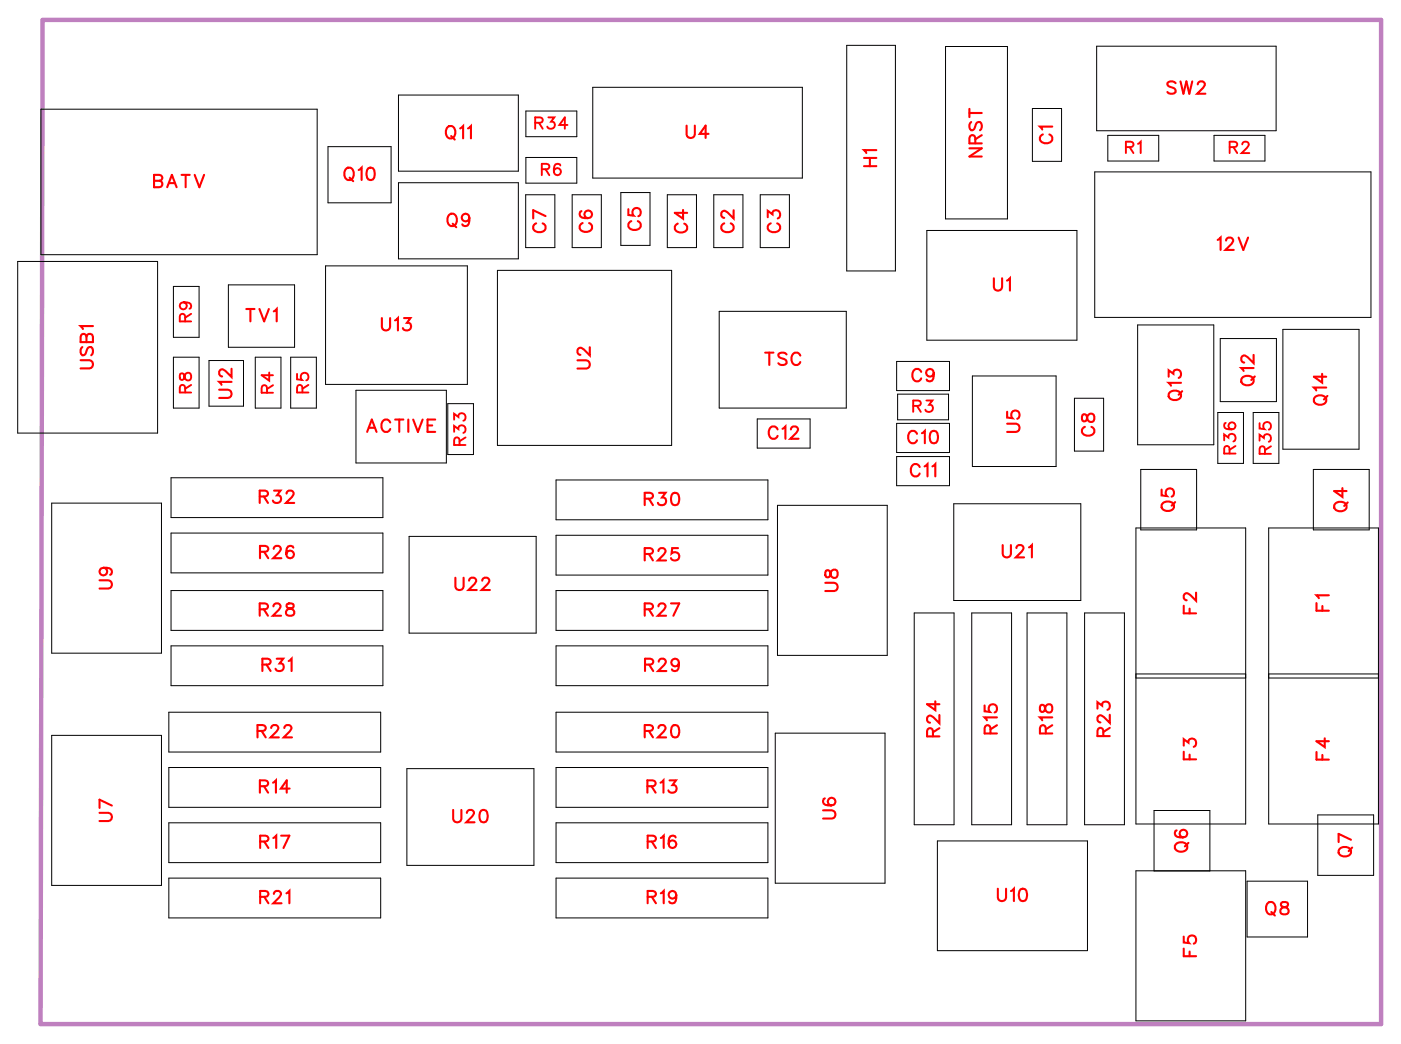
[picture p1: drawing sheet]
<svg xmlns="http://www.w3.org/2000/svg" width="80mm" height="60mm" viewBox="0 0 80 60" stroke-linecap="round" stroke-linejoin="round" font-family="sans-serif">
<path d="M2.4 1.1h76.9v57.7h-77z" fill="none" stroke="#bf80bf" stroke-width=".25"/>
<g fill="none" stroke="#000" stroke-width=".06">
<path d="M1 15h8v9.9h-8zM2.4 6.3h15.8v8.3h-15.8zM10 16.4h1.4v3h-1.4zM13.1 16.4h3.8v3.5h-3.8zM18.7 15.3h8.1v6.8h-8.1zM18.8 8.4h3.6v3.2h-3.6zM22.9 5.5h6.9v4.3h-6.9zM22.9 10.5h6.9v4.4h-6.9zM28.5 15.5h10v10.1h-10zM30.2 11.2h1.6v3h-1.6zM30.2 6.4h2.9v1.4h-2.9zM30.2 9h2.9v1.5h-2.9z"/>
<path d="M32.8 11.2h1.7v3h-1.7zM34 5h12.1v5.2h-12.1zM35.6 11.1h1.7v3h-1.7zM38.3 11.2h1.7v3h-1.7zM41 11.2h1.6v3h-1.6zM41.3 17.9h7.3v5.5h-7.3zM43.6 11.2h1.7v3h-1.7zM48.6 2.6h2.8v13h-2.8zM53.2 13.2h8.6v6.3h-8.6zM54.3 2.7h3.5v9.9h-3.5zM59.3 6.2h1.6v3.1h-1.6zM62.8 9.9h15.9v8.3h-15.9z"/>
<path d="M62.9 2.7h10.3v4.8h-10.3zM63.6 7.8h2.9v1.4h-2.9zM65.3 18.7h4.4v6.8h-4.4zM69.7 7.8h2.9v1.4h-2.9zM70 19.4h3.3v3.7h-3.3zM73.6 18.9h4.4v6.9h-4.4zM3 28.9h6.3v8.6h-6.3zM9.8 27.4h12.2v2.3h-12.2zM9.8 30.6h12.2v2.3h-12.2zM9.8 33.9h12.2v2.3h-12.2zM9.8 37.1h12.2v2.3h-12.2zM10 20.5h1.4v2.9h-1.4z"/>
<path d="M12 20.7h2v2.6h-2zM14.7 20.5h1.4v2.9h-1.4zM16.7 20.5h1.5v2.9h-1.5zM20.4 22.4h5.2v4.2h-5.2zM23.5 30.8h7.3v5.6h-7.3zM25.7 23.2h1.5v2.9h-1.5zM31.9 27.6h12.2v2.2h-12.2zM31.9 30.7h12.2v2.3h-12.2zM31.9 33.9h12.2v2.3h-12.2zM31.9 37.1h12.2v2.3h-12.2zM43.5 24.1h3v1.6h-3zM44.6 29h6.3v8.6h-6.3z"/>
<path d="M51.5 20.8h3v1.6h-3zM51.5 24.3h3v1.7h-3zM51.5 26.2h3v1.7h-3zM51.5 22.6h2.9v1.5h-2.9zM52.5 35.2h2.3v12.2h-2.3zM54.7 28.9h7.3v5.6h-7.3zM55.8 35.2h2.3v12.2h-2.3zM55.8 21.6h4.8v5.2h-4.8zM58.9 35.2h2.3v12.2h-2.3zM61.7 22.9h1.6v3h-1.6zM62.3 35.2h2.2v12.2h-2.2zM65.2 30.3h6.3v17h-6.3z"/>
<path d="M65.2 38.9h6.3M65.2 38.7h6.3M65.5 27h3.2v3.4h-3.2zM69.9 23.7h1.5v2.9h-1.5zM71.9 23.7h1.5v2.9h-1.5zM72.8 30.3h6.3v17h-6.3zM72.8 38.9h6.3M72.8 38.7h6.3M75.4 27h3.2v3.4h-3.2zM3 42.2h6.3v8.6h-6.3zM9.7 44.1h12.1v2.3h-12.1zM9.7 40.9h12.1v2.3h-12.1z"/>
<path d="M9.7 47.2h12.1v2.3h-12.1zM9.7 50.4h12.1v2.3h-12.1zM23.4 44.1h7.2v5.6h-7.2zM31.9 40.9h12.2v2.3h-12.2zM31.9 44.1h12.2v2.3h-12.2zM31.9 47.2h12.2v2.3h-12.2zM31.9 50.4h12.2v2.3h-12.2zM44.5 42.1h6.3v8.6h-6.3zM53.8 48.3h8.6v6.3h-8.6zM65.2 50h6.3v8.6h-6.3zM66.2 50v-3.5h3.2v3.5M71.6 50.6h3.4v3.2h-3.4z"/>
<path d="M75.6 46.8h3.2v3.5h-3.2z"/>
</g>
<g fill="none" stroke="#f00" stroke-width=".12">
<path d="M4.7 19.9l-.1 .2 .1 .3 .2-.1 .2-.4h.1l.1 .2-.1 .3M5 19.3l-.1-.1h-.2l-.1 .4h.7v-.3l-.1-.1h-.2v.4M5.3 18.7h-.7l.2 .2M8.8 10.4h.5v.2l-.2 .1h-.3v-.7l.5 .1v.1l-.2 .2M9.6 10.7l.3-.7 .2 .7M9.7 10.5h.3M10.4 10h.5M10.7 10v.7M11.2 10l.2 .7 .3-.7M14.1 17.7h.5M14.4 17.7v.8M14.9 17.7l.3 .8 .2-.8"/>
<path d="M15.7 17.9l.2-.2v.8M19.8 9.7h.1a.33 .33 0 0 1 .4 .3 .33 .33 0 0 1-.4 .3l-.1-.2zM20.1 10.2l.2 .2M20.6 9.8l.2-.2v.7M21.1 9.7l.1-.1a.37 .37 0 0 1 .3 .4 .37 .37 0 0 1-.3 .3 .45 .45 0 0 1-.1-.6zM21.9 18.3v.5l.2 .2 .3-.1v-.6M22.7 18.4l.1-.1v.7M23.2 18.3h.4l-.2 .2a.24 .24 0 0 1 .1 .4 .24 .24 0 0 1-.4-.1M25.7 7.3a.33 .33 0 0 1 .4 .3 .33 .33 0 0 1-.4 .3l-.1-.2zM25.7 12.4l.1-.1a.33 .33 0 0 1 .4 .3 .33 .33 0 0 1-.4 .3l-.1-.2zM25.9 7.8l.2 .2M26 12.8l.2 .2"/>
<path d="M26.4 7.4l.2-.2v.7M26.9 7.4l.1-.2v.7M26.9 12.5a.22 .22 0 0 1-.3 .2 .22 .22 0 0 1 0-.3 .22 .22 0 0 1 .3 0v.1a.34 .34 0 0 1-.2 .5l-.2-.1M30.8 12.8a.26 .26 0 0 0-.2 .3 .26 .26 0 0 0 .3 .2h.1a.26 .26 0 0 0 .3-.2 .26 .26 0 0 0-.2-.3M31.3 12.4l-.7-.3v.4M33.4 12.1l-.1 .1a.35 .35 0 0 0 .3 .4 .35 .35 0 0 0 .4-.3 .22 .22 0 0 0-.2-.2 .22 .22 0 0 0-.3 .2 .22 .22 0 0 0 .2 .2M33.4 12.8a.26 .26 0 0 0-.1 .3 .26 .26 0 0 0 .2 .2h.2a.26 .26 0 0 0 .3-.2 .26 .26 0 0 0-.2-.3M33.9 19.9v.5l-.4-.3-.2-.1-.2 .1v.1l.2 .2M36.1 12v.3l.3 .1a.25 .25 0 0 1 0-.4 .25 .25 0 0 1 .3 0 .25 .25 0 0 1-.1 .4M36.2 12.7a.26 .26 0 0 0-.1 .3 .26 .26 0 0 0 .2 .2h.2a.26 .26 0 0 0 .3-.2 .26 .26 0 0 0-.2-.3M38.9 12.8a.26 .26 0 0 0-.2 .3 .26 .26 0 0 0 .3 .2h.2a.26 .26 0 0 0 .2-.2 .26 .26 0 0 0-.1-.3M39.2 12.1v.5l-.5-.4h.7"/>
<path d="M39.4 7.2v.5l.2 .2 .2-.1 .1-.6M40.7 7.7h-.5l.3-.5v.7M41.6 12.8a.26 .26 0 0 0-.2 .3 .26 .26 0 0 0 .3 .2h.1a.26 .26 0 0 0 .3-.2 .26 .26 0 0 0-.2-.3M42.1 12.1v.4l-.3-.3-.3-.1-.1 .1v.2l.2 .1M44.1 12.5v-.4l.2 .2a.24 .24 0 0 1 .4-.2 .24 .24 0 0 1-.1 .4M44.2 12.8a.26 .26 0 0 0-.1 .3 .26 .26 0 0 0 .2 .2h.2a.26 .26 0 0 0 .3-.2 .26 .26 0 0 0-.2-.3M49.6 9.5h.7M49.6 9.1h.7M49.9 9.1v.4M50.3 8.6h-.7l.1 .2M55.6 8.5h.7l-.7 .5h.7M55.6 6.5h.7"/>
<path d="M55.6 6.3v.4M55.7 7l-.1 .2 .1 .3 .2-.1 .2-.4h.2v.2v.3M56 8.2l-.1-.4h-.2l-.1 .4h.7M56.3 7.8l-.3 .2M57 16v.5l.2 .2 .3-.1v-.6M57.8 16.1l.2-.1v.7M59.9 7.7a.26 .26 0 0 0-.2 .3 .26 .26 0 0 0 .3 .2h.1a.26 .26 0 0 0 .3-.2 .26 .26 0 0 0-.2-.3M60.4 7.3h-.7l.1 .1M67.5 4.8l-.2-.1-.3 .1 .1 .1 .3 .2 .1 .2-.2 .1-.3-.1M67.8 4.7l.1 .7 .2-.7 .2 .7 .1-.7M68.7 4.8l.2-.1h.1l.2 .1-.1 .2-.4 .4h.5M69.9 13.8l.2-.2v.8"/>
<path d="M70.4 13.8l.1-.2h.1l.2 .2-.1 .2-.4 .4h.5M71.1 13.6l.3 .8 .2-.8M4.6 20.7h.5l.2 .2-.1 .2-.6 .1M5.7 33.3h.5l.2 .2-.1 .3h-.6M5.9 32.6a.22 .22 0 0 1 .2 .3 .22 .22 0 0 1-.3 .1 .22 .22 0 0 1 0-.4h.1a.34 .34 0 0 1 .5 .3l-.1 .1M12.6 22.4h.5l.2 .2-.1 .2h-.6M13.3 21.9h-.7l.1 .2M13.3 21.2v.4l-.3-.3-.3-.1-.1 .1v.2l.2 .1M14.9 35h.4l.1-.2-.2-.2h-.3v.8M14.9 28.5h.4l.1-.2-.2-.1h-.3v.7M14.9 31.7l.4-.1 .1-.1-.2-.2h-.3v.8M15.1 38.2l.4-.1v-.1l-.1-.2h-.3v.7"/>
<path d="M15.1 35l.3 .4M15.1 28.5l.3 .4M15.2 31.7l.2 .4M15.3 38.2l.2 .3M15.7 34.8l.1-.2h.2l.1 .2-.1 .2-.3 .4h.4M15.7 31.5l.1-.2h.2l.1 .2-.1 .2-.3 .4h.5M15.7 28.2h.4l-.2 .2a.24 .24 0 0 1 .2 .4 .24 .24 0 0 1-.4-.1M15.9 37.8h.4l-.3 .3a.24 .24 0 0 1 .2 .4 .24 .24 0 0 1-.4-.1M16.4 28.3l.2-.1h.1l.2 .1-.1 .2-.4 .4h.5M16.5 34.7v.2l.3 .1 .1 .1a.24 .24 0 0 1-.2 .3 .24 .24 0 0 1-.3-.3l.5-.3-.1-.1zM16.6 38l.1-.2v.7M16.8 31.4a.35 .35 0 0 0-.4 .2 .35 .35 0 0 0 .2 .5 .22 .22 0 0 0 .3-.3 .22 .22 0 0 0-.2-.2 .22 .22 0 0 0-.3 .2"/>
<path d="M21.1 24.8l.2-.7 .3 .7M21.2 24.6h.3M22.4 24.3a.26 .26 0 0 0-.3-.2 .26 .26 0 0 0-.2 .3v.1a.26 .26 0 0 0 .2 .3 .26 .26 0 0 0 .3-.2M22.7 24.1h.5M22.9 24.1v.7M23.4 24.1v.7M23.7 24.1l.3 .7 .3-.7M24.5 24.4h.3M25 24.1h-.5v.7h.5M26.1 33.2v.5l.2 .2 .3-.1v-.6M26.9 33.3l.2-.1h.1l.1 .1-.1 .2-.3 .4h.5M27.7 33.3l.1-.1h.2l.1 .1-.1 .2-.4 .4h.5"/>
<path d="M33.1 20.7h.6l.2 .2-.1 .2-.7 .1M37 31.8h.4l.1-.2-.2-.1h-.3v.7M37 35h.4l.1-.2-.2-.2h-.3v.8M37 28.6h.4l.1-.2-.2-.1h-.3v.7M37 38.2l.4-.1 .1-.1-.2-.2h-.3v.7M37.2 31.8l.3 .4M37.2 35l.3 .4M37.2 28.6l.3 .4M37.3 38.2l.2 .3M37.8 31.6l.1-.1h.2l.1 .1-.1 .2-.3 .4h.4M37.8 34.8l.1-.2h.2l.1 .2-.1 .2-.3 .4h.4M37.8 38l.1-.2h.2l.1 .2-.1 .2-.3 .3h.4"/>
<path d="M37.8 28.3h.4l-.2 .3a.24 .24 0 0 1 .2 .3 .24 .24 0 0 1-.4 0M38.5 34.6h.5l-.4 .8M38.6 28.3h.1a.37 .37 0 0 1 .3 .4 .37 .37 0 0 1-.3 .3 .45 .45 0 0 1-.1-.7zM38.9 31.5h-.3l-.1 .3a.25 .25 0 0 1 .4 0 .25 .25 0 0 1 0 .3 .25 .25 0 0 1-.4-.1M39 38.1a.22 .22 0 0 1-.3 .1 .22 .22 0 0 1-.1-.3 .22 .22 0 0 1 .3 0l.1 .2a.34 .34 0 0 1-.3 .4l-.1-.1M43.9 20.2h.5M44.2 20.2v.8M44.6 24.7a.26 .26 0 0 0-.3-.2 .26 .26 0 0 0-.2 .3v.1a.26 .26 0 0 0 .2 .3 .26 .26 0 0 0 .3-.2M44.9 24.6l.2-.1v.7M45.1 20.3l-.1-.1-.3 .1v.2l.4 .3v.1l-.1 .1-.3-.1M45.4 24.7l.1-.2h.2l.1 .1-.1 .3-.3 .3h.4M45.9 20.4a.26 .26 0 0 0-.3-.2 .26 .26 0 0 0-.2 .3v.2a.26 .26 0 0 0 .2 .3 .26 .26 0 0 0 .3-.2"/>
<path d="M47.4 33.5h.5l.2 .2-.1 .2h-.6M47.4 32.8v.3h.1l.3-.4a.24 .24 0 0 1 .3 .2 .24 .24 0 0 1-.3 .3l-.1-.1-.1-.3zM52.6 24.9a.26 .26 0 0 0-.3-.2 .26 .26 0 0 0-.2 .3v.2a.26 .26 0 0 0 .2 .3 .26 .26 0 0 0 .3-.2M52.8 26.8a.26 .26 0 0 0-.3-.2 .26 .26 0 0 0-.2 .3v.2a.26 .26 0 0 0 .2 .3 .26 .26 0 0 0 .3-.2M52.9 21.4a.26 .26 0 0 0-.3-.2 .26 .26 0 0 0-.2 .3v.1a.26 .26 0 0 0 .2 .3 .26 .26 0 0 0 .3-.2M52.9 24.9l.2-.2v.7M53.1 26.8l.1-.2v.8M53.5 24.8l.1-.1a.37 .37 0 0 1 .2 .4 .37 .37 0 0 1-.2 .3 .45 .45 0 0 1-.1-.6zM53.5 26.8l.2-.2v.8M53.6 21.4a.22 .22 0 0 1-.3 .2 .22 .22 0 0 1-.1-.3 .22 .22 0 0 1 .4 0v.1a.34 .34 0 0 1-.3 .5l-.1-.1M57.6 31.3v.5l.2 .2 .2-.1v-.6M57.8 24.3h.5l.2 .2-.1 .3h-.6"/>
<path d="M57.8 23.6v.4h.3a.25 .25 0 0 1 0-.4 .25 .25 0 0 1 .4 .1 .25 .25 0 0 1-.1 .3M58.3 31.5l.2-.2h.1l.1 .1-.1 .3-.3 .3h.5M59.1 31.4l.1-.1v.7M62.1 23.8v.4h.2l.3-.4a.24 .24 0 0 1 .2 .2 .24 .24 0 0 1-.2 .2l-.2-.1-.1-.3zM62.3 24.5a.26 .26 0 0 0-.2 .3 .26 .26 0 0 0 .3 .2h.1a.26 .26 0 0 0 .3-.2 .26 .26 0 0 0-.2-.3M66.7 28.1v.3l.3 .1a.25 .25 0 0 1 0-.4 .25 .25 0 0 1 .3 0 .25 .25 0 0 1-.1 .4M66.8 28.9a.35 .35 0 0 1 .4-.1 .35 .35 0 0 1 .1 .4 .33 .33 0 0 1-.4 .1 .33 .33 0 0 1-.1-.4zM67.1 21.6v-.3l.2 .2a.24 .24 0 0 1 .4-.2 .24 .24 0 0 1-.1 .4M67.2 22.5a.35 .35 0 0 1 .4-.1 .35 .35 0 0 1 .2 .4 .33 .33 0 0 1-.5 .2 .33 .33 0 0 1-.1-.5zM67.4 28.8l-.2 .2M67.8 22h-.7l.1 .1M67.9 22.5l-.3 .2"/>
<path d="M67.9 34.8v.4h.8M68.3 34.9v.3M68.7 34v.5l-.4-.3-.2-.1-.2 .1v.1l.2 .2M71.3 21.6a.35 .35 0 0 1 .5 0 .35 .35 0 0 1 .1 .4 .33 .33 0 0 1-.4 .1 .33 .33 0 0 1-.2-.5zM72 21.1h-.8l.2 .2M72 20.4v.5l-.4-.4-.2-.1-.2 .1v.2l.2 .1M72 21.6l-.2 .2M75.5 22.8a.35 .35 0 0 1 .4-.1 .35 .35 0 0 1 .2 .4 .33 .33 0 0 1-.5 .1 .33 .33 0 0 1-.1-.4zM75.6 34.6v.5h.7M75.9 21.5v.5l-.5-.4h.7M75.9 34.8v.3M76.1 22.3h-.7l.1 .1"/>
<path d="M76.2 22.7l-.2 .2M76.3 34.2h-.7l.1 .1M76.7 28.9a.35 .35 0 0 1 .4-.1 .35 .35 0 0 1 .2 .4 .33 .33 0 0 1-.5 .1 .33 .33 0 0 1-.1-.4zM77.1 28v.5l-.5-.3h.7M77.4 28.8l-.2 .3M5.7 46.7h.5l.2 .2-.1 .2h-.6M6.4 46.3l-.7-.4v.5M14.8 42l.4-.1 .1-.1-.2-.2h-.3v.7M14.9 45.1h.4l.1-.2-.2-.1h-.3v.7M14.9 48.3h.4l.1-.2-.2-.1h-.3v.7M14.9 51.5h.4l.1-.2-.2-.1h-.3v.7M15 42l.3 .3"/>
<path d="M15.2 45.1l.2 .4M15.2 48.3l.2 .4M15.2 51.5l.2 .4M15.6 41.8l.1-.2h.1l.2 .2-.1 .2-.4 .3h.5M15.7 44.9l.1-.1v.7M15.7 48.1l.2-.1v.7M15.7 51.3l.2-.1h.1l.1 .1-.1 .2-.3 .4h.5M16.1 48h.5l-.3 .7M16.3 41.8l.2-.2h.1l.1 .2-.1 .2-.3 .3h.5M16.4 51.3l.2-.1v.7M16.6 45.3h-.5l.4-.5v.7M26 46.5v.5l.2 .2 .2-.1 .1-.6"/>
<path d="M26.8 46.7l.1-.2h.2l.1 .1-.1 .3-.3 .3h.4M27.6 46.5h.1a.37 .37 0 0 1 .3 .4 .37 .37 0 0 1-.3 .3 .45 .45 0 0 1-.1-.7zM37 42l.4-.1 .1-.1-.2-.2h-.3v.7M37.2 45.1h.4v-.2l-.1-.1h-.3v.7M37.2 48.3h.4v-.2l-.1-.1h-.3v.7M37.2 51.5h.4v-.2l-.1-.1h-.3v.7M37.2 42l.3 .3M37.4 45.1l.2 .4M37.4 48.3l.2 .4M37.4 51.5l.2 .4M37.8 41.8l.1-.2h.2l.1 .2-.1 .2-.3 .3h.4M37.9 44.9l.2-.1v.7"/>
<path d="M37.9 48.1l.2-.1v.7M37.9 51.3l.2-.1v.7M38.4 44.8h.4l-.2 .3a.24 .24 0 0 1 .2 .4 .24 .24 0 0 1-.4-.1M38.6 41.7l.1-.1a.37 .37 0 0 1 .3 .4 .37 .37 0 0 1-.3 .3 .45 .45 0 0 1-.1-.6zM38.8 48.1l-.1-.1a.35 .35 0 0 0-.4 .3 .35 .35 0 0 0 .3 .4 .22 .22 0 0 0 .2-.2 .22 .22 0 0 0-.2-.2 .22 .22 0 0 0-.2 .2M38.8 51.4a.22 .22 0 0 1-.3 .2 .22 .22 0 0 1-.1-.4 .22 .22 0 0 1 .4 .1v.1a.34 .34 0 0 1-.3 .5l-.1-.1M47.2 46.5h.5l.2 .2v.3h-.7M47.3 45.8v.1a.35 .35 0 0 0 .2 .4 .35 .35 0 0 0 .4-.3 .22 .22 0 0 0-.2-.2 .22 .22 0 0 0-.2 .2 .22 .22 0 0 0 .2 .2M53.5 42.3v-.4l-.2-.1-.1 .2v.3h.7M53.7 40.3v.5l-.5-.4h.7M53.9 41.1v.4l-.3-.3-.3-.1-.1 .1v.2l.2 .1M53.9 41.8l-.4 .2"/>
<path d="M56.5 40.5v.3l.3 .1a.25 .25 0 0 1 0-.4 .25 .25 0 0 1 .4 0 .25 .25 0 0 1-.1 .4M56.8 42.1v-.4l-.2-.1-.1 .2v.3h.7M57.2 41.2h-.7l.1 .2M57.2 41.6l-.4 .3M57.3 51v.5l.2 .2 .2-.1v-.6M58 51.2l.2-.2v.7M58.6 51.1l.1-.1a.37 .37 0 0 1 .3 .4 .37 .37 0 0 1-.3 .3 .45 .45 0 0 1-.1-.6zM59.7 40.5v.3l.2 .1 .3-.5a.24 .24 0 0 1 .2 .3 .24 .24 0 0 1-.2 .2l-.2-.1-.1-.3zM60 42.1v-.4l-.2-.1-.1 .2v.3h.7M60.4 41.2h-.7l.1 .2M60.4 41.6l-.4 .3M63 40.7v-.4l.3 .2a.24 .24 0 0 1 .3-.2 .25 .25 0 0 1 0 .5"/>
<path d="M63.3 42.3v-.4l-.2-.1-.1 .2v.3h.7M63.7 41v.5l-.3-.3-.3-.1-.1 .1v.1l.2 .2M63.7 41.8l-.4 .2M67.5 48.4a.35 .35 0 0 1 .5 0 .35 .35 0 0 1 .1 .4 .33 .33 0 0 1-.5 .1 .33 .33 0 0 1-.1-.5zM67.5 47.7a.35 .35 0 0 0 .2 .4 .35 .35 0 0 0 .4-.2 .22 .22 0 0 0-.2-.3 .22 .22 0 0 0-.2 .2 .22 .22 0 0 0 .2 .3M67.9 42.8v-.4l.3 .2a.24 .24 0 0 1 .4-.1 .24 .24 0 0 1-.1 .4M67.9 53.8v.3l.3 .1a.25 .25 0 0 1 0-.4 .25 .25 0 0 1 .4 0 .25 .25 0 0 1-.1 .4M67.9 43.2v.4h.8M67.9 54.5v.4h.8M68.2 48.4l-.2 .2M68.3 43.3v.3M68.3 54.6v.3"/>
<path d="M72.7 51.9l.1-.1a.33 .33 0 0 1 .4 .3 .33 .33 0 0 1-.4 .4l-.1-.3zM73 52.4l.2 .2M73.6 51.8v.2l.3 .1 .1 .2a.24 .24 0 0 1-.3 .2 .24 .24 0 0 1-.2-.2l.4-.3v-.2zM75.6 43.2v.4h.7M75.9 43.3v.3M76 42.4v.5l-.4-.3h.7M76.9 48.7a.35 .35 0 0 1 .4 0 .35 .35 0 0 1 .2 .3 .33 .33 0 0 1-.5 .2 .33 .33 0 0 1-.1-.5zM77.5 48.2l-.7-.3v.5M77.6 48.7l-.2 .2"/>
</g>
<g fill="none" stroke="#f00" stroke-width=".11">
<path d="M10.5 17.4a.2 .2 0 0 1 .2 .2 .2 .2 0 0 1-.3 .1 .2 .2 0 0 1 0-.3h.1a.31 .31 0 0 1 .5 .2l-.1 .1M10.6 18.5v-.4h-.2l-.1 .4h.7M11 18l-.4 .2M30.7 7h.4v-.2l-.4-.1v.7M30.9 7l.3 .4M31.1 9.7h.4v-.2l-.4-.1v.7M31.3 9.7l.2 .4M31.5 6.7h.3l-.2 .3a.22 .22 0 0 1 .2 .3 .22 .22 0 0 1-.4 0M32.2 9.5l-.1-.1a.32 .32 0 0 0-.4 .3 .32 .32 0 0 0 .3 .4 .2 .2 0 0 0 .2-.2 .2 .2 0 0 0-.2-.2 .2 .2 0 0 0-.2 .1M32.6 7.2h-.5l.3-.5v.7M64.6 8.4h.4v-.2l-.4-.1v.7M64.8 8.4l.3 .4"/>
<path d="M65.3 8.3l.2-.2v.7M70.6 8.4h.4v-.2l-.4-.1v.7M70.8 8.4l.2 .4M71.3 8.3l.1-.2 .3 .2-.4 .5h.4M10.3 21.5v.3h.2l.3-.4a.22 .22 0 0 1 .2 .2 .22 .22 0 0 1-.2 .2l-.3-.3zM10.6 22.5v-.3l-.2-.1-.1 .4h.7M11 22.1l-.4 .2M15.3 22.6v-.4l-.2-.1-.1 .5h.7M15.5 21.4v.5l-.5-.4h.7M15.7 22.1l-.4 .2M17 21.5v.3h.3a.23 .23 0 0 1 0-.3 .23 .23 0 0 1 .4 0 .23 .23 0 0 1-.1 .3M17.4 22.5l-.1-.3-.2-.1-.1 .4h.7"/>
<path d="M17.7 22.1l-.3 .2M26.1 24.8v-.3l.2 .1a.22 .22 0 0 1 .4-.1 .22 .22 0 0 1-.1 .4M26.1 24.1v-.3l.2 .1a.22 .22 0 0 1 .4-.1 .22 .22 0 0 1-.1 .4M26.4 25.6l-.1-.4-.2-.1v.5h.6M26.7 25.1l-.3 .2M52.4 23.3h.4v-.2l-.4-.1v.6M52.6 23.3l.3 .3M53.2 23h.3l-.2 .2a.22 .22 0 0 1 .2 .4 .22 .22 0 0 1-.4-.1M70.3 25.3v-.4l.2 .2a.22 .22 0 0 1 .4-.1 .22 .22 0 0 1-.1 .3M70.4 24.3h-.1a.32 .32 0 0 0 .2 .4 .32 .32 0 0 0 .4-.2 .2 .2 0 0 0-.2-.3 .2 .2 0 0 0-.2 .2 .2 .2 0 0 0 .2 .3M70.6 26l-.1-.3-.2-.1v.4h.6M70.9 25.6l-.3 .2"/>
<path d="M72.3 25.3v-.3l.2 .1a.22 .22 0 0 1 .4-.1 .22 .22 0 0 1-.1 .4M72.3 24.3v.3h.3a.23 .23 0 0 1 0-.3 .23 .23 0 0 1 .3 0 .23 .23 0 0 1-.1 .4M72.6 26.1v-.4h-.2l-.1 .4h.6M72.9 25.6l-.3 .2"/>
</g>
<g font-size="1.2" fill="#fff">
<text x="66.9" y="5.7">SW2</text>
<text x="8.8" y="11">BATV</text>
<text x="19.7" y="10.6">Q10</text>
<text x="25.5" y="8.2">Q11</text>
<text x="39.3" y="8.2">U4</text>
<text x="50.6" y="9.6" transform="rotate(-90 50.6 9.6)">H1</text>
<text x="56.6" y="9" transform="rotate(-90 56.6 9)">NRST</text>
<text x="60.7" y="8.3" transform="rotate(-90 60.7 8.3)">C1</text>
<text x="25.6" y="13.3">Q9</text>
<text x="31.6" y="13.4" transform="rotate(-90 31.6 13.4)">C7</text>
<text x="34.3" y="13.4" transform="rotate(-90 34.3 13.4)">C6</text>
<text x="37.1" y="13.3" transform="rotate(-90 37.1 13.3)">C5</text>
<text x="39.7" y="13.4" transform="rotate(-90 39.7 13.4)">C4</text>
<text x="42.4" y="13.4" transform="rotate(-90 42.4 13.4)">C2</text>
<text x="45.1" y="13.4" transform="rotate(-90 45.1 13.4)">C3</text>
<text x="57" y="17">U1</text>
<text x="69.8" y="14.6">12V</text>
<text x="5.6" y="21.2" transform="rotate(-90 5.6 21.2)">USB1</text>
<text x="13.6" y="22.9" transform="rotate(-90 13.6 22.9)">U12</text>
<text x="14.1" y="18.7">TV1</text>
<text x="21.9" y="19.3">U13</text>
<text x="34.1" y="21.2" transform="rotate(-90 34.1 21.2)">U2</text>
<text x="43.9" y="21.3">TSC</text>
<text x="52.3" y="22.2">C9</text>
<text x="68.1" y="23" transform="rotate(-90 68.1 23)">Q13</text>
<text x="72.2" y="22.2" transform="rotate(-90 72.2 22.2)">Q12</text>
<text x="76.4" y="23.3" transform="rotate(-90 76.4 23.3)">Q14</text>
<text x="14.8" y="29.2">R32</text>
<text x="21" y="25.1">ACTIVE</text>
<text x="36.9" y="29.3">R30</text>
<text x="44.1" y="25.5">C12</text>
<text x="52.1" y="25.7">C10</text>
<text x="52.2" y="27.7">C11</text>
<text x="58.8" y="24.9" transform="rotate(-90 58.8 24.9)">U5</text>
<text x="63.1" y="25.1" transform="rotate(-90 63.1 25.1)">C8</text>
<text x="67.7" y="29.4" transform="rotate(-90 67.7 29.4)">Q5</text>
<text x="77.6" y="29.4" transform="rotate(-90 77.6 29.4)">Q4</text>
<text x="6.7" y="33.9" transform="rotate(-90 6.7 33.9)">U9</text>
<text x="14.8" y="35.7">R28</text>
<text x="14.9" y="32.3">R26</text>
<text x="26.1" y="34.2">U22</text>
<text x="36.9" y="32.5">R25</text>
<text x="36.9" y="35.7">R27</text>
<text x="48.4" y="34" transform="rotate(-90 48.4 34)">U8</text>
<text x="57.5" y="32.3">U21</text>
<text x="68.9" y="35.3" transform="rotate(-90 68.9 35.3)">F2</text>
<text x="76.6" y="35.1" transform="rotate(-90 76.6 35.1)">F1</text>
<text x="15" y="38.8">R31</text>
<text x="37" y="38.8">R29</text>
<text x="6.7" y="47.2" transform="rotate(-90 6.7 47.2)">U7</text>
<text x="14.7" y="42.6">R22</text>
<text x="14.9" y="45.8">R14</text>
<text x="26" y="47.5">U20</text>
<text x="36.9" y="42.6">R20</text>
<text x="37.1" y="45.8">R13</text>
<text x="48.2" y="47.1" transform="rotate(-90 48.2 47.1)">U6</text>
<text x="54.2" y="42.3" transform="rotate(-90 54.2 42.3)">R24</text>
<text x="57.5" y="42.2" transform="rotate(-90 57.5 42.2)">R15</text>
<text x="60.7" y="42.2" transform="rotate(-90 60.7 42.2)">R18</text>
<text x="64" y="42.3" transform="rotate(-90 64 42.3)">R23</text>
<text x="68.9" y="43.7" transform="rotate(-90 68.9 43.7)">F3</text>
<text x="76.6" y="43.7" transform="rotate(-90 76.6 43.7)">F4</text>
<text x="14.9" y="49">R17</text>
<text x="14.9" y="52.2">R21</text>
<text x="37.1" y="49">R16</text>
<text x="37.1" y="52.2">R19</text>
<text x="57.2" y="52">U10</text>
<text x="68.4" y="49" transform="rotate(-90 68.4 49)">Q6</text>
<text x="72.6" y="52.8">Q8</text>
<text x="77.8" y="49.2" transform="rotate(-90 77.8 49.2)">Q7</text>
<text x="68.9" y="55" transform="rotate(-90 68.9 55)">F5</text>
</g>
<g font-size="1.1" fill="#fff">
<text x="30.7" y="7.7">R34</text>
<text x="31" y="10.3">R6</text>
<text x="64.6" y="9.1">R1</text>
<text x="70.5" y="9.1">R2</text>
<text x="11.2" y="22.6" transform="rotate(-90 11.2 22.6)">R8</text>
<text x="11.2" y="18.5" transform="rotate(-90 11.2 18.5)">R9</text>
<text x="15.9" y="22.6" transform="rotate(-90 15.9 22.6)">R4</text>
<text x="18" y="22.6" transform="rotate(-90 18 22.6)">R5</text>
<text x="52.4" y="23.9">R3</text>
<text x="27" y="25.6" transform="rotate(-90 27 25.6)">R33</text>
<text x="71.2" y="26.1" transform="rotate(-90 71.2 26.1)">R36</text>
<text x="73.2" y="26.1" transform="rotate(-90 73.2 26.1)">R35</text>
</g>
</svg>
